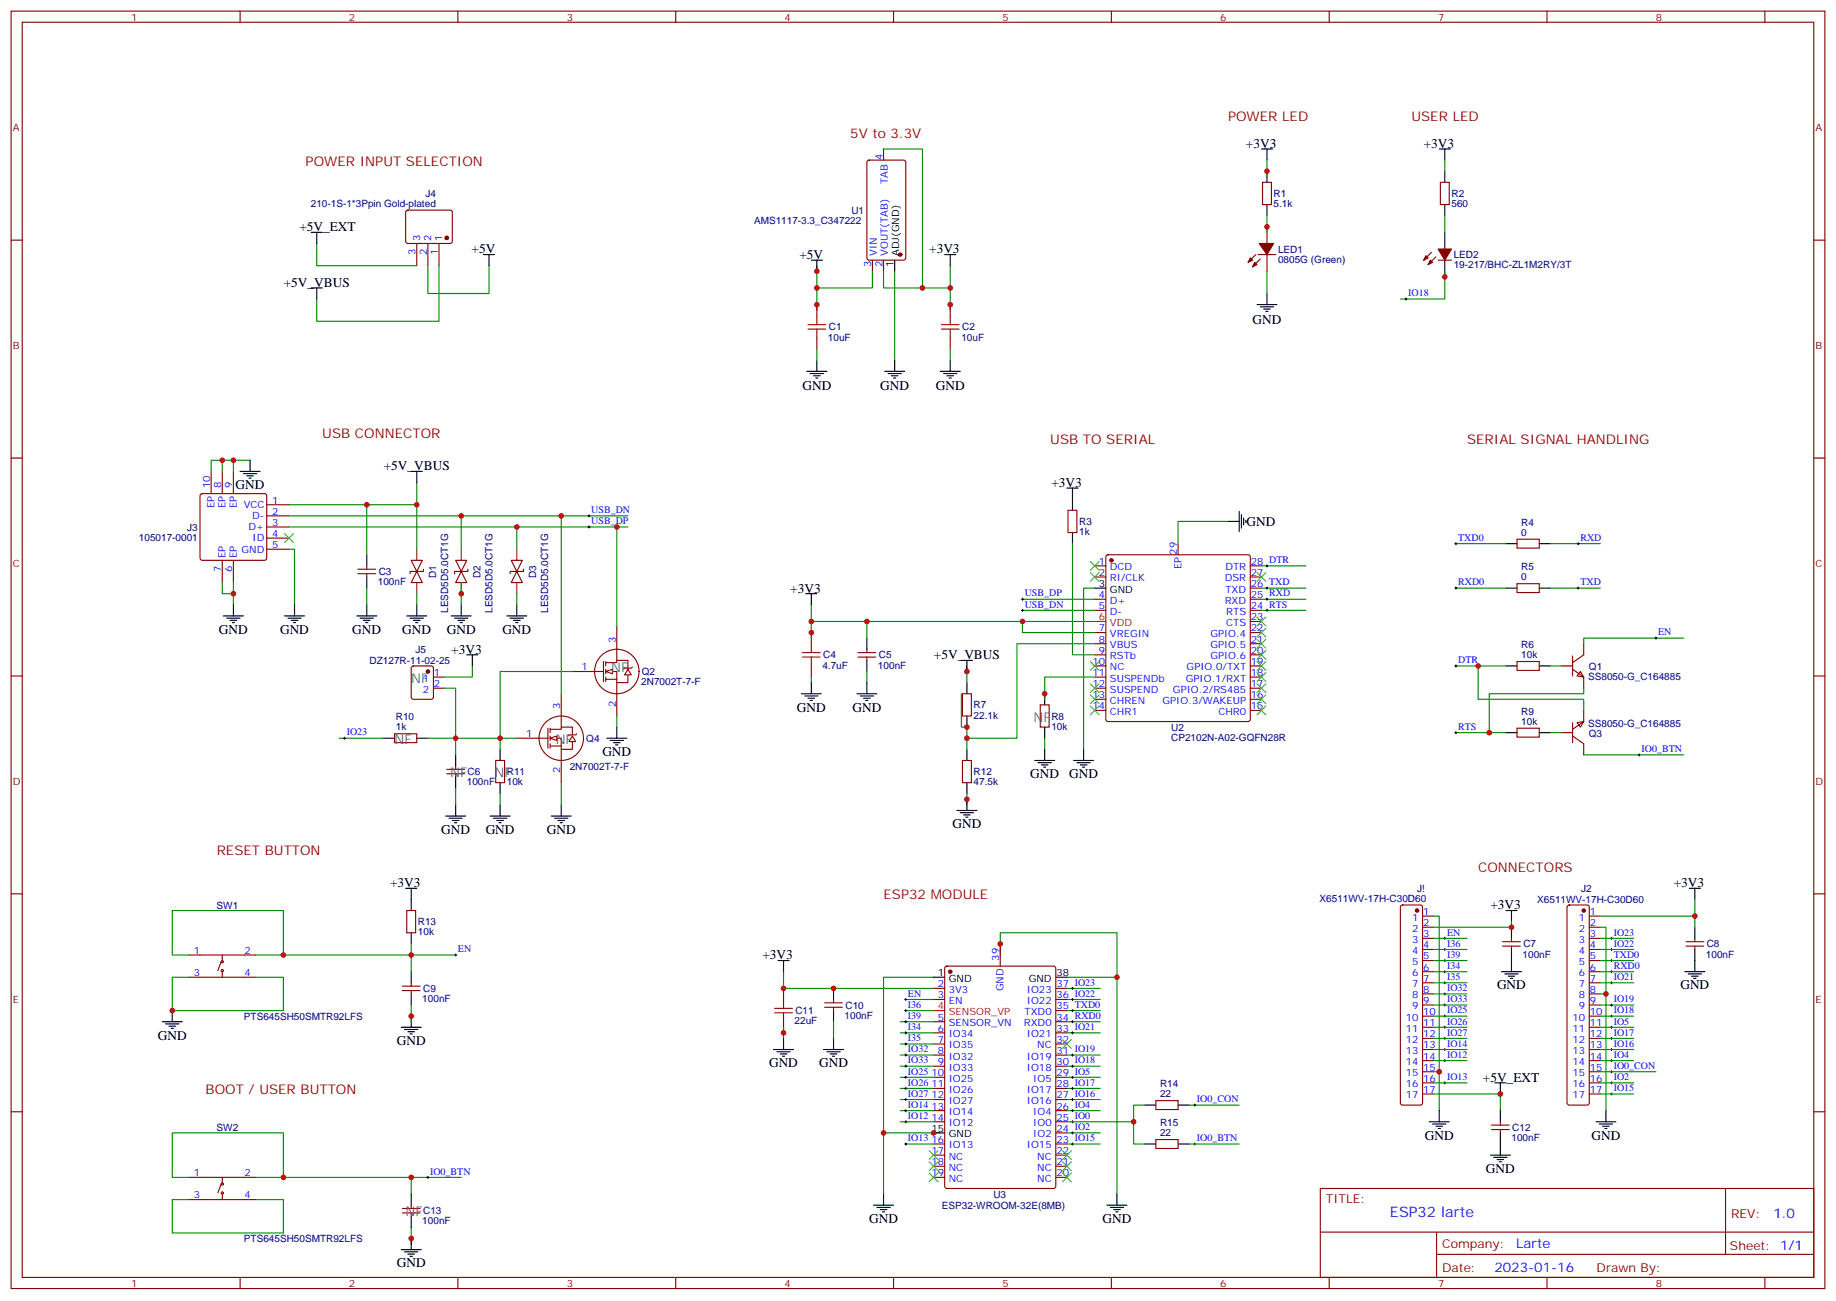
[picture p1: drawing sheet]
<svg xmlns="http://www.w3.org/2000/svg" width="583mm" height="413mm" viewBox="0 0 583 413" stroke-linecap="round" stroke-linejoin="round" font-family="sans-serif">
<g fill="none" stroke="#870000" stroke-width=".35">
<path d="M3.5 3.5h575.8v405.4h-575.8zM7.1 7.1h568.6v398.2h-568.6zM76.2 3.5v3.6M145.3 3.5v3.6M214.5 3.5v3.6M283.6 3.5v3.6M352.8 3.5v3.6M421.9 3.5v3.6M491.1 3.5v3.6M560.2 3.5v3.6M275.4 51l.5-.2h10.9l.7 .4v30.6l-.4 .7h-11.2l-.7-.4v-30.6zM280.5 47.3v3.5"/>
<path d="M400.8 57.9h2.8v7h-2.8zM457.2 57.9h2.8v7h-2.8zM3.5 76.2h3.6M129 66.9l.5-.2h13.4l.5 .2 .2 .5-.1 9.4-.6 .5-13.7-.1-.4-.6v-9.2zM132.3 77.3v7M135.8 77.3v7M139.3 77.3v7M402.2 72v5.3M575.7 76.2h3.6M259.3 96.7v3.5M276.9 82.5v3.6M280.5 82.5v3.6"/>
<path d="M301.6 96.7v3.5M398.6 80.8l-2.4 2.5M399.3 80.8h5.7M400 82.2l-2.4 2.5M402.2 80.8v5.3M454.4 80.1l-2.5 2.4M455.8 81.5l-2.5 2.5M456.5 82.5h4.2M259.3 107.2v3.6M301.6 107.2v3.6M3.5 145.3h3.6M63.7 156.8l.5-.2h19.8l.5 .2 .2 .5v19.8l-.3 .5-.4 .2h-19.8l-.5-.2-.2-.5v-19.8z"/>
<path d="M67 149.6v7M70.6 149.6v7M74.1 149.6v7M575.7 145.3h3.6M70.6 177.8v7.1M74.1 177.8v7.1M84.7 160.2h7M84.7 163.7h7M84.7 167.2h7M84.7 170.7h7M84.7 174.3h7M116.4 179.6v1"/>
<path d="M130.5 177.8h3.6l-1.8 3.5zM144.6 177.8h3.6l-1.8 3.5zM162.3 177.8h3.5l-1.8 3.5zM339 161.9h2.8v7.1h-2.8zM347.5 179.6h3.5M351.2 176.2l.5-.2h44.5l.5 .2 .2 .5v51.5l-.3 .5-.4 .3h-44.5l-.5-.3-.2-.5v-51.5zM373.9 172.5v3.5M396.9 179.6h3.5M481.5 171.1h7.1v2.8h-7.1zM113.6 182h5.6M113.6 180.6h5.6M116.4 182v1.1"/>
<path d="M132.3 181.3l1.8 3.6h-3.6zM134.4 180.6v.7h-4.2v.7M146.4 181.3l1.8 3.6h-3.6zM148.5 180.6v.7h-4.2v.7M164 181.3l1.8 3.6h-3.5zM166.2 180.6v.7h-4.3v.7M195.8 199v10.5M347.5 183.1h3.5M347.5 190.1h3.5M347.5 193.7h3.5M396.9 183.1h3.5M396.9 190.1h3.5"/>
<path d="M396.9 193.7h3.5M396.9 197.2h3.5M396.9 186.6h3.5M481.5 185.2h7.1v2.8h-7.1zM3.5 214.5h3.6M181.7 213.1h9.9M191.6 209.9v6.4M192.3 210.3h3.5v-.8h3.5v2.5M192.3 213.1h3.5v3.5h3.5v-2.5M192.3 215.5h3.5M192.3 209.9v1.4M192.3 212.4v1.4"/>
<path d="M192.3 214.8v1.5M195.8 216.6v10.6M257.5 200.7v3.6M257.5 211.3v3.5M272.3 208.5h5.7M272.3 207.1h5.7M275.2 206v1.1M275.2 208.5v1M347.5 200.7h3.5M347.5 204.3h3.5M347.5 207.8h3.5M347.5 211.3h3.5"/>
<path d="M347.5 214.8h3.5M347.5 218.4h3.5M396.9 200.7h3.5M396.9 204.3h3.5M396.9 207.8h3.5M396.9 211.3h3.5M396.9 214.8h3.5M396.9 218.4h3.5M481.5 209.9h7.1v2.8h-7.1zM495.7 211.3h3.5M499.2 212.4l3.5 2.4v3.6M499.2 208.1v6.4"/>
<path d="M501.6 213.1l1.1 1.7-2.1-.3zM502.7 204.3v3.5l-3.5 2.5M575.7 214.5h3.6M305.5 220.1h2.8v7.1h-2.8zM330.2 223.7h2.8v7h-2.8zM347.5 221.9h3.5M347.5 225.4h3.5M396.9 221.9h3.5M396.9 225.4h3.5M481.5 231.1h7.1v2.8h-7.1zM495.7 232.5h3.5M499.2 233.5l3.5 2.5v3.5"/>
<path d="M499.2 229.3v6.4M500.6 229.3l2.1-.3-1.1 1.7zM502.7 225.4v3.6l-3.5 2.4M305.5 241.3h2.8v7.1h-2.8zM3.5 283.6h3.6M129.1 288.9h2.8v7.1h-2.8zM317.5 299.5v7.1M444.7 287.4l.5-.2h5.6l.5 .2 .3 .5v62.1l-.3 .5-.5 .2h-5.6l-.5-.3-.2-.4v-62.1zM451.6 290.7h3.5M451.6 294.2h3.5M451.6 297.7h3.5M477 298.8h5.6"/>
<path d="M479.8 297.7v1.1M497.7 287.4l.4-.2h5.7l.5 .2 .2 .5v62.1l-.3 .5-.4 .2h-5.7l-.5-.3-.2-.4v-62.1zM504.5 290.7h3.5M504.5 294.2h3.5M504.5 297.7h3.5M535.2 298.8h5.6M538 297.7v1.1M575.7 283.6h3.6M60 310.1h21.1M60 303h21.1M70.2 305.2l-1.1 2.8M70.6 303v1.8"/>
<path d="M70.6 308.3v1.8M127.7 314.3h5.6M127.7 312.9h5.6M130.5 311.9v1M130.5 314.3v1.1M248.7 313.6v3.5M261.8 319.6h5.6M261.8 318.2h5.6M264.6 317.1v1.1M264.6 319.6v1.1M296.3 313.6h3.6M296.3 317.1h3.6"/>
<path d="M300.1 306.8l.5-.2h33.8l.7 .4v69.4l-.4 .7h-34.1l-.7-.4v-69.4zM335.1 313.6h3.6M335.1 317.1h3.6M451.6 301.3h3.5M451.6 304.8h3.5M451.6 308.3h3.5M451.6 311.9h3.5M451.6 315.4h3.5M451.6 318.9h3.5M477 300.2h5.6M479.8 300.2v1.1M504.5 301.3h3.5"/>
<path d="M504.5 304.8h3.5M504.5 308.3h3.5M504.5 311.9h3.5M504.5 315.4h3.5M504.5 318.9h3.5M535.2 300.2h5.6M538 300.2v1.1M248.7 324.2v3.5M296.3 324.2h3.6M296.3 327.7h3.6M296.3 331.3h3.6M296.3 334.8h3.6"/>
<path d="M296.3 338.3h3.6M335.1 320.7h3.6M335.1 324.2h3.6M335.1 327.7h3.6M335.1 331.3h3.6M335.1 334.8h3.6M335.1 338.3h3.6M451.6 322.4h3.5M451.6 326h3.5M451.6 329.5h3.5M451.6 333h3.5M451.6 336.5h3.5"/>
<path d="M504.5 322.4h3.5M504.5 326h3.5M504.5 329.5h3.5M504.5 333h3.5M504.5 336.5h3.5M3.5 352.8h3.6M296.3 341.8h3.6M296.3 345.4h3.6M296.3 348.9h3.6M296.3 352.4h3.6M296.3 356h3.6M335.1 341.8h3.6"/>
<path d="M335.1 345.4h3.6M335.1 348.9h3.6M335.1 352.4h3.6M335.1 356h3.6M335.1 359.5h3.6M366.9 349.2h7v2.9h-7zM451.6 340.1h3.5M451.6 343.6h3.5M451.6 347.1h3.5M473.4 358.4h5.7M473.4 357h5.7M476.2 356v1"/>
<path d="M476.2 358.4v1.1M504.5 340.1h3.5M504.5 343.6h3.5M504.5 347.1h3.5M575.7 352.8h3.6M60 373.6h21.1M70.2 375.7l-1.1 2.8M70.6 373.6v1.8M70.6 378.9v1.7M296.3 373.6h3.6M296.3 363h3.6M296.3 366.5h3.6"/>
<path d="M296.3 370.1h3.6M335.1 373.6h3.6M335.1 363h3.6M335.1 366.5h3.6M335.1 370.1h3.6M366.9 361.6h7v2.8h-7zM419.1 377.1h156.6v28.2h-156.6zM547.7 377.1v20.9M60 380.6h21.1M127.7 384.9h5.6M127.7 383.5h5.6M130.5 382.4v1.1"/>
<path d="M130.5 384.9v1M419.1 391h156.5M456 398h119.6M456 391v14.1M76.2 405.3v3.6M145.3 405.3v3.6M214.5 405.3v3.6M283.6 405.3v3.6M352.8 405.3v3.6M421.9 405.3v3.6M491.1 405.3v3.6M560.2 405.3v3.6"/>
<circle cx="195.8" cy="213.1" r="7.1"/>
<circle cx="70.6" cy="308" r=".35"/>
<circle cx="70.6" cy="305.2" r=".35"/>
<circle cx="70.6" cy="375.7" r=".35"/>
<circle cx="70.6" cy="378.5" r=".35"/>
</g>
<g fill="#870000" stroke="#870000" stroke-width=".35">
<path d="M398.3 83.3l.7 .7-1.4 .7z"/>
<path d="M396.9 81.8l.7 .7-1.4 .8z"/>
<path d="M399.7 77.3h4.6l-2.1 3.5z"/>
<path d="M456.5 79h4.2l-2.1 3.5z"/>
<path d="M454 82.5l.7 .8-1.4 .7z"/>
<path d="M452.6 81.1l.7 .7-1.4 .7z"/>
<circle cx="352.8" cy="177.8" r=".53"/>
<circle cx="285.7" cy="80.8" r=".53"/>
<circle cx="301.6" cy="308.3" r=".53"/>
<circle cx="141.8" cy="75.5" r=".53"/>
<circle cx="502.7" cy="288.9" r=".53"/>
<circle cx="449.8" cy="288.9" r=".53"/>
</g>
<g fill="none" stroke="#000" stroke-width=".35">
<path d="M400.4 47.3h3.5M402.2 47.3v3.5M402.2 54.3v3.6M456.8 47.3h3.6M458.6 47.3v3.5M458.6 54.3v3.6M98.8 73.7h3.5M100.5 73.7v3.6M402.2 64.9v3.5M458.6 64.9v3.5M458.6 73.7v5.3M98.8 91.4h3.5"/>
<path d="M100.5 91.4v3.5M153.5 80.8h3.5M155.2 80.8v3.5M257.5 82.5h3.6M259.3 82.5v3.6M284 82.5v3.6M299.9 80.8h3.5M301.6 80.8v3.5M399 96.7h6.3M400 97.4h4.3M401.1 98.1h2.1M401.8 98.8h.7"/>
<path d="M402.2 93.1v3.6M458.6 82.5v5.3M256.1 117.8h6.4M257.2 118.5h4.2M258.2 119.2h2.1M258.9 119.9h.7M259.3 114.3v3.5M280.8 117.8h6.4M281.9 118.5h4.2M282.9 119.2h2.1M283.6 119.9h.7M284 114.3v3.5"/>
<path d="M298.4 117.8h6.4M299.5 118.5h4.2M300.6 119.2h2.1M301.3 119.9h.7M301.6 114.3v3.5M76.2 149.6h6.3M77.3 150.3h4.2M78.3 151h2.1M79 151.7h.7M79.4 146v3.6M130.5 149.6h3.6M132.3 149.6v3.5"/>
<path d="M338.7 154.9h3.5M340.4 154.9v7M116.4 176v3.6M340.4 169v3.5M389.8 165.5h3.5M393.3 162.3v6.3M394.1 163.3v4.3M394.8 164.4v2.1M395.5 165.1v.7M478 172.5h3.5M488.6 172.5h3.5M70.9 195.4h6.4"/>
<path d="M72 196.1h4.2M73 196.8h2.1M73.7 197.6h.7M74.1 191.9v3.5M90.3 195.4h6.4M91.4 196.1h4.2M92.4 196.8h2.1M93.1 197.6h.7M93.5 191.9v3.5M113.2 195.4h6.4M114.3 196.1h4.2M115.4 196.8h2.1"/>
<path d="M116.1 197.6h.7M116.4 183.1v3.5M116.4 191.9v3.5M129.1 195.4h6.4M130.2 196.1h4.2M131.2 196.8h2.1M131.9 197.6h.7M132.3 191.9v3.5M143.2 195.4h6.4M144.3 196.1h4.2M145.3 196.8h2.2M146 197.6h.8"/>
<path d="M146.4 191.9v3.5M160.9 195.4h6.3M161.9 196.1h4.3M163 196.8h2.1M163.7 197.6h.7M164 191.9v3.5M255.8 188.4h3.5M257.5 188.4v3.5M347.5 186.6h3.5M478 186.6h3.5M488.6 186.6h3.5M257.5 216.6v3.5"/>
<path d="M275.2 202.5v3.5M275.2 209.5v3.6M275.2 216.6v3.5M305.2 209.5h3.5M306.9 209.5v3.6M306.9 216.6v3.5M478 211.3h3.5M488.6 211.3h3.5M254.4 220.1h6.3M255.4 220.8h4.2M256.5 221.5h2.1M257.2 222.2h.7"/>
<path d="M272 220.1h6.3M273 220.8h4.3M274.1 221.5h2.1M274.8 222.2h.7M306.9 227.2v3.5M306.9 237.8v3.5M331.6 220.1v3.6M331.6 230.7v3.5M331.6 237.8v3.5M344 237.8v3.5M478 232.5h3.5M488.6 232.5h3.5"/>
<path d="M303.7 257.2h6.4M304.8 257.9h4.2M305.9 258.6h2.1M306.6 259.3h.7M306.9 248.4v3.5M306.9 253.6v3.6M328.4 241.3h6.4M329.5 242h4.2M330.6 242.7h2.1M331.3 243.4h.7M340.8 241.3h6.3M341.8 242h4.3"/>
<path d="M342.9 242.7h2.1M343.6 243.4h.7M128.8 281.9h3.5M130.5 281.9v7M130.5 296v3.5M478 288.9h3.5M479.8 288.9v3.6M479.8 294.2v3.5M536.2 281.9h3.6M538 281.9v3.5M538 294.2v3.5M130.5 308.3v3.6"/>
<path d="M130.5 315.4v3.5M246.9 304.8h3.6M248.7 304.8v3.5M264.6 313.6v3.5M296.3 310.1h3.6M335.1 310.1h3.6M476.6 308.3h6.4M477.7 309h4.2M478.7 309.7h2.1M479.4 310.4h.7M479.8 301.3v7M534.8 308.3h6.4"/>
<path d="M535.9 309h4.2M536.9 309.7h2.1M537.6 310.4h.7M538 301.3v7M51.5 324.2h6.4M52.6 324.9h4.2M53.6 325.6h2.1M54.3 326.3h.7M54.7 320.7v3.5M127.4 326h6.3M128.4 326.7h4.2M129.5 327.4h2.1"/>
<path d="M130.2 328.1h.7M130.5 322.4v3.6M245.5 333h6.4M246.6 333.7h4.2M247.6 334.4h2.2M248.4 335.1h.7M248.7 329.5v3.5M261.4 333h6.4M262.5 333.7h4.2M263.5 334.4h2.1M264.2 335.1h.7M264.6 320.7v3.5"/>
<path d="M264.6 329.5v3.5M296.3 359.5h3.6M363.4 350.7h3.5M373.9 350.7h3.6M453.7 356h6.3M454.7 356.7h4.3M455.8 357.4h2.1M456.5 358.1h.7M456.8 352.4v3.6M474.5 343.6h3.5M476.2 343.6v3.5M476.2 352.4v3.6"/>
<path d="M476.2 359.5v7M506.6 356h6.3M507.6 356.7h4.3M508.7 357.4h2.1M509.4 358.1h.7M509.8 352.4v3.6M130.5 378.9v3.5M280.5 378.9v3.5M354.5 378.9v3.5M363.4 363h3.5M373.9 363h3.6M473.1 366.5h6.3"/>
<path d="M474.1 367.2h4.3M475.2 367.9h2.1M475.9 368.7h.7M127.4 396.5h6.3M128.4 397.2h4.2M129.5 397.9h2.1M130.2 398.6h.7M130.5 385.9v3.6M130.5 393v3.5M277.3 382.4h6.3M278.3 383.1h4.3M279.4 383.8h2.1"/>
<path d="M280.1 384.5h.7M351.4 382.4h6.3M352.4 383.1h4.3M353.5 383.8h2.1M354.2 384.5h.7"/>
</g>
<path d="M347.5 197.2h3.5M296.3 320.7h3.6" fill="none" stroke="#f00" stroke-width=".35"/>
<path d="M132.3 174.3v3.5M146.4 174.3v3.5M164 174.3v3.5M132.3 184.9v3.5M146.4 184.9v3.5M164 184.9v3.5" fill="none" stroke="#8c2424" stroke-width=".35"/>
<g fill="none" stroke="#a10000" stroke-width=".35">
<path d="M256.5 104.4h5.6M256.5 103h5.6M259.3 100.2v2.8M259.3 104.4v2.8M298.8 104.4h5.6M298.8 103h5.6M301.6 100.2v2.8M301.6 104.4v2.8M254.7 208.5h5.6M254.7 207.1h5.6M257.5 204.3v2.8M257.5 208.5v2.8"/>
<path d="M245.9 320h5.6M248.7 317.1v2.9M245.9 321.4h5.6M248.7 321.4v2.8"/>
</g>
<g fill="none" stroke="#008700" stroke-width=".35">
<path d="M280.5 47.3h12.3v44.1M402.2 50.8v5.3M458.6 50.8v3.5M100.5 77.3v7h31.8M402.2 68.4v5.3M458.6 68.4v5.3M135.8 84.3v8.8h19.4v-8.8M139.3 84.3v17.7h-38.8v-7.1M259.3 84.3v7.1h17.6v-5.3M259.3 91.4v7M284 86.1v28.2M301.6 84.3v7.1h-21.1v-5.3"/>
<path d="M301.6 91.4v7M402.2 86.1v7M458.6 86.1v8.8h-14.1M259.3 110.8v3.5M301.6 110.8v3.5M70.6 146v3.6M74.1 146v3.6M79.4 146h-12.4v3.6M132.3 153.1v7.1M91.7 160.2h40.6v14.1M91.7 163.7h107.6M91.7 167.2h107.6"/>
<path d="M91.7 174.3h1.8v17.6M116.4 160.2v15.8M146.4 163.7v10.6M164 167.2v7.1M340.4 172.5v35.3h7.1M389.8 165.5h-15.9v7M400.4 179.6h14.1M462.1 172.5h15.9M492.1 172.5h15.9M70.6 184.9v3.5h3.5v-3.5M74.1 188.4v3.5M116.4 186.6v5.3"/>
<path d="M132.3 188.4v3.5M146.4 184.9v7M164 188.4v3.5M257.5 191.9v5.3M275.2 197.2v5.3M324.6 197.2v3.5h22.9M324.6 190.1h22.9M324.6 193.7h22.9M347.5 186.6h-3.5v51.2M347.5 197.2h-90v5.3M400.4 190.1h14.1M400.4 193.7h14.1"/>
<path d="M400.4 186.6h14.1M462.1 186.6h15.9M492.1 186.6h15.9M257.5 214.8v1.8M275.2 213.1v3.5M306.9 211.3v5.3M347.5 214.8h-15.9v7.1M347.5 204.3h-24.7v29.9h-15.9v-3.5h-1.7v-10.6M462.1 211.3h7.1M478 211.3h-8.8v10.6h33.5v3.5M492.1 211.3h3.6M502.7 218.4v1.7h-30v12.4h5.3"/>
<path d="M534.5 202.5h-31.8v1.8M306.9 234.2v3.6M331.6 234.2v3.6M462.1 232.5h10.6M492.1 232.5h3.6M502.7 239.5h31.8M306.9 251.9v3.5M130.5 299.5v3.5h14.1M455.1 297.7h10.6M455.1 290.7h1.7v61.7M479.8 292.5v1.7h-24.7M508 294.2h1.8v58.2"/>
<path d="M508 297.7h10.6M60 303h-5.3v-14.1h35.3v14.1h-8.9M60 310.1h-5.3v10.6h35.3v-10.6h-8.9M90 303h40.5v5.3M130.5 318.9v5.3M248.7 308.3v5.3h47.6M287.5 317.1h8.8M296.3 310.1h-15.8v49.4h17.6M317.5 303v-7h37v82.9M338.7 317.1h10.5M338.7 310.1h15.8M338.7 313.6h10.5"/>
<path d="M455.1 311.9h10.6M455.1 315.4h10.6M455.1 318.9h10.6M455.1 308.3h10.6M455.1 304.8h10.6M455.1 301.3h10.6M508 311.9h10.6M508 315.4h1.8M508 318.9h10.6M508 308.3h10.6M508 304.8h10.6M508 301.3h10.6"/>
<path d="M248.7 326v3.5M264.6 324.2v5.3M285.8 324.2h10.5M285.8 327.7h10.5M285.8 338.3h10.5M285.8 334.8h10.5M285.8 331.3h10.5M287.5 320.7h8.8M338.7 320.7h10.5M338.7 324.2h10.5M338.7 327.7h10.5M338.7 338.3h10.5"/>
<path d="M338.7 334.8h10.5M455.1 326h10.6M455.1 329.5h10.6M455.1 333h10.6M455.1 336.5h10.6M455.1 322.4h10.6M508 326h10.6M508 329.5h10.6M508 333h10.6M508 336.5h10.6M508 322.4h10.6M280.5 359.5v19.4"/>
<path d="M285.8 341.8h10.5M285.8 356h10.5M285.8 352.4h10.5M285.8 348.9h10.5M285.8 345.4h10.5M338.7 341.8h10.5M338.7 352.4h10.5M338.7 348.9h10.5M338.7 345.4h10.5M338.7 359.5h10.5M359.8 356v7h3.6M363.4 350.7h-3.6v5.3h-21.1"/>
<path d="M377.5 350.7h15.8M455.1 343.6h10.6M455.1 347.1h21.1v5.3M455.1 340.1h1.7M508 343.6h10.6M508 347.1h10.6M508 340.1h17.6M60 373.6h-5.3v-14.1h35.3v14.1h-8.9M90 373.6h40.5v5.3M130.5 373.6h15.9M287.5 363h8.8M338.7 363h10.5"/>
<path d="M377.5 363h15.8M60 380.6h-5.3v10.6h35.3v-10.6h-8.9M130.5 389.5v5.3"/>
</g>
<g fill="none" stroke="#000" stroke-width=".32">
<path d="M445.9 94.9h.7M446.3 94.5v.7M186.6 167.2h.7M186.6 163.7h.7M187 163.3v.7M187 166.9v.7M401.8 179.6h.7M402.2 179.2v.7M461.8 172.5h.7M462.1 172.2v.7M500.6 172.5h.7M500.9 172.2v.7"/>
<path d="M324.2 190.1h.7M324.2 193.7h.7M324.6 189.8v.7M324.6 193.3v.7M401.8 190.1h.7M401.8 193.7h.7M401.8 186.6h.7M402.2 186.3v.7M402.2 189.8v.7M402.2 193.3v.7M461.8 186.6h.7M462.1 186.3v.7"/>
<path d="M500.6 186.6h.7M500.9 186.3v.7M461.8 211.3h.7M462.1 211v.7M525.3 202.5h.7M525.6 202.1v.7M461.8 232.5h.7M462.1 232.1v.7M520 239.5h.7M520.3 239.2v.7M458.3 297.7h.7M458.6 297.4v.7"/>
<path d="M511.2 297.7h.7M511.5 297.4v.7M144.3 303h.7M144.6 302.7v.7M287.2 317.1h.7M287.5 316.8v.7M340.1 317.1h.7M340.1 313.6h.7M340.4 313.3v.7M340.4 316.8v.7M458.3 304.8h.7M458.3 301.3h.7"/>
<path d="M458.3 311.9h.7M458.3 308.3h.7M458.3 318.9h.7M458.3 315.4h.7M458.6 300.9v.7M458.6 304.4v.8M458.6 308v.7M458.6 311.5v.7M458.6 315v.7M458.6 318.6v.7M511.2 304.8h.7M511.2 301.3h.7"/>
<path d="M511.2 311.9h.7M511.2 308.3h.7M511.2 318.9h.7M511.5 300.9v.7M511.5 304.4v.8M511.5 308v.7M511.5 311.5v.7M511.5 318.6v.7M287.2 338.3h.7M287.2 327.7h.7M287.2 334.8h.7M287.2 331.3h.7"/>
<path d="M287.2 320.7h.7M287.2 324.2h.7M287.5 320.3v.7M287.5 323.8v.8M287.5 327.4v.7M287.5 330.9v.7M287.5 334.4v.7M287.5 338v.7M340.1 338.3h.7M340.1 327.7h.7M340.1 334.8h.7M340.1 320.7h.7"/>
<path d="M340.1 324.2h.7M340.4 320.3v.7M340.4 323.8v.8M340.4 327.4v.7M340.4 334.4v.7M340.4 338v.7M458.3 336.5h.7M458.3 329.5h.7M458.3 326h.7M458.3 322.4h.7M458.3 333h.7M458.6 322.1v.7"/>
<path d="M458.6 325.6v.7M458.6 329.1v.7M458.6 332.7v.7M458.6 336.2v.7M511.2 336.5h.7M511.2 329.5h.7M511.2 326h.7M511.2 322.4h.7M511.2 333h.7M511.5 322.1v.7M511.5 325.6v.7M511.5 329.1v.7"/>
<path d="M511.5 332.7v.7M511.5 336.2v.7M511.5 339.7v.7M287.2 352.4h.7M287.2 348.9h.7M287.2 345.4h.7M287.2 341.8h.7M287.2 356h.7M287.5 341.5v.7M287.5 345v.7M287.5 348.5v.7M287.5 352.1v.7"/>
<path d="M287.5 355.6v.7M340.1 352.4h.7M340.1 348.9h.7M340.1 345.4h.7M340.1 341.8h.7M340.1 356h.7M340.1 359.5h.7M340.4 341.5v.7M340.4 345v.7M340.4 348.5v.7M340.4 352.1v.7M340.4 355.6v.7"/>
<path d="M340.4 359.1v.7M378.9 350.7h.7M379.2 350.3v.7M458.3 343.6h.7M458.6 343.3v.7M511.2 343.6h.7M511.2 347.1h.7M511.2 340.1h.7M511.5 343.3v.7M511.5 346.8v.7M135.5 373.6h.7M135.8 373.2v.7"/>
<path d="M287.2 363h.7M287.5 362.7v.7M340.1 363h.7M340.4 362.7v.7M378.9 363h.7M379.2 362.7v.7"/>
</g>
<g fill="#fff" stroke="#870000" stroke-width=".35">
<path d="M192.3 213.1l2.1-.7v1.4z"/>
<path d="M199.3 212.4l1.1 1.7h-2.1z"/>
</g>
<g fill="none" stroke="#870000" stroke-width=".35">
<path d="M200.7 211.7l-.3 .3h-2.1l-.4 .4M164 234.2h9.9M173.9 231.1v6.3M174.6 231.4h3.6v-.7h3.5v2.5M174.6 234.2h3.6v3.6h3.5v-2.5M174.6 236.7h3.6M174.6 231.1v1.4M174.6 233.5v1.4M174.6 236v1.4M178.2 220.1v10.6M178.2 237.8v10.6"/>
<circle cx="178.2" cy="234.2" r="7.1"/>
</g>
<g fill="#fff" stroke="#870000" stroke-width=".35">
<path d="M174.6 234.2l2.1-.7v1.4z"/>
<path d="M181.7 233.5l1 1.8h-2.1z"/>
</g>
<path d="M130.8 211.5l.4-.2h5.7l.6 .4 .1 9.5-.5 .6-5.9 .1-.6-.5-.1-9.4zM137.6 214.8h3.5M137.6 218.4h3.5M125.2 232.8h7.1v2.9h-7.1zM183.1 232.8l-.4 .4h-2.1l-.3 .3M141.8 245.5h5.7M141.8 244.1h5.7M144.6 243.1v1M144.6 245.5v1.1M157.3 241.3h2.9v7.1h-2.9z" fill="none" stroke="#870000" stroke-width=".35"/>
<g fill="none" stroke="#008700" stroke-width=".35">
<path d="M178.2 163.7v56.4M195.8 167.2v31.8M141.1 218.4h3.5v15.8h-8.8M149.9 211.3v3.5h-8.8M181.7 213.1h-23v21.1h5.3M107.6 234.2h14.1M158.7 237.8v-3.6h-14.1v5.3M195.8 227.2v3.5M144.6 250.1v5.3M158.7 251.9v3.5M178.2 248.4v7M508 290.7h30"/>
<path d="M538 285.4v8.8"/>
</g>
<g fill="none" stroke="#000" stroke-width=".35">
<path d="M148.2 207.8h3.5M149.9 207.8v3.5M121.7 234.2h3.5M132.3 234.2h3.5M144.6 239.5v3.6M158.7 237.8v3.5M192.6 234.2h6.4M193.7 234.9h4.2M194.7 235.7h2.1M195.4 236.4h.7M195.8 230.7v3.5M141.5 258.9h6.3"/>
<path d="M142.5 259.6h4.3M144.6 246.6v3.5M144.6 255.4v3.5M155.6 258.9h6.3M156.6 259.6h4.3M158.7 248.4v3.5M158.7 255.4v3.5M175 258.9h6.3M176 259.6h4.3M178.2 255.4v3.5M143.6 260.3h2.1M144.3 261.1h.7"/>
<path d="M157.7 260.3h2.1M158.4 261.1h.7M177.1 260.3h2.1M177.8 261.1h.7"/>
</g>
<path d="M109 234.2h.7M109.4 233.9v.7" fill="none" stroke="#000" stroke-width=".32"/>
<circle cx="135.8" cy="213.1" r=".53" fill="#870000" stroke="#870000" stroke-width=".35"/>
<g fill="none" stroke="#3c3" stroke-width=".35">
<path d="M90.3 169.3l2.8 2.9M93.1 169.3l-2.8 2.9M346.1 178.2l2.8 2.8M348.9 178.2l-2.8 2.8M346.1 181.7l2.8 2.8M348.9 181.7l-2.8 2.8M399 199.3l2.8 2.8M399 195.8l2.8 2.8M399 181.7l2.8 2.8M401.8 199.3l-2.8 2.8M401.8 195.8l-2.8 2.8M401.8 181.7l-2.8 2.8"/>
<path d="M346.1 209.9l2.8 2.8M346.1 217l2.8 2.8M348.9 209.9l-2.8 2.8M348.9 217l-2.8 2.8M399 217l2.8 2.8M399 213.4l2.8 2.9M399 209.9l2.8 2.8M399 206.4l2.8 2.8M399 202.8l2.8 2.9M401.8 217l-2.8 2.8M401.8 213.4l-2.8 2.9M401.8 209.9l-2.8 2.8"/>
<path d="M401.8 206.4l-2.8 2.8M401.8 202.8l-2.8 2.9M346.1 220.5l2.8 2.8M346.1 224l2.8 2.8M348.9 220.5l-2.8 2.8M348.9 224l-2.8 2.8M399 224l2.8 2.8M399 220.5l2.8 2.8M401.8 224l-2.8 2.8M401.8 220.5l-2.8 2.8M337.3 329.8l2.8 2.9M340.1 329.8l-2.8 2.9"/>
<path d="M294.9 365.1l2.8 2.8M294.9 368.7l2.8 2.8M294.9 372.2l2.8 2.8M297.7 365.1l-2.8 2.8M297.7 368.7l-2.8 2.8M297.7 372.2l-2.8 2.8M337.3 372.2l2.8 2.8M337.3 368.7l2.8 2.8M337.3 365.1l2.8 2.8M340.1 372.2l-2.8 2.8M340.1 368.7l-2.8 2.8M340.1 365.1l-2.8 2.8"/>
</g>
<g fill="#c00">
<circle cx="54.7" cy="320.7" r=".88"/>
<circle cx="90" cy="303" r=".88"/>
<circle cx="130.5" cy="322.4" r=".88"/>
<circle cx="130.5" cy="303" r=".88"/>
<circle cx="130.5" cy="373.6" r=".88"/>
<circle cx="130.5" cy="393" r=".88"/>
<circle cx="90" cy="373.6" r=".88"/>
<circle cx="248.7" cy="327.7" r=".88"/>
<circle cx="248.7" cy="313.6" r=".88"/>
<circle cx="331.6" cy="220.1" r=".88"/>
<circle cx="306.9" cy="234.2" r=".88"/>
<circle cx="306.9" cy="253.6" r=".88"/>
<circle cx="317.5" cy="299.5" r=".88"/>
<circle cx="306.9" cy="230.7" r=".88"/>
<circle cx="257.5" cy="200.7" r=".88"/>
<circle cx="275.2" cy="197.2" r=".88"/>
<circle cx="257.5" cy="197.2" r=".88"/>
<circle cx="324.6" cy="197.2" r=".88"/>
<circle cx="116.4" cy="160.2" r=".88"/>
<circle cx="132.3" cy="160.2" r=".88"/>
<circle cx="146.4" cy="188.4" r=".88"/>
<circle cx="146.4" cy="163.7" r=".88"/>
<circle cx="164" cy="167.2" r=".88"/>
<circle cx="306.9" cy="213.1" r=".88"/>
<circle cx="74.1" cy="188.4" r=".88"/>
<circle cx="70.6" cy="146" r=".88"/>
<circle cx="74.1" cy="146" r=".88"/>
<circle cx="469.2" cy="211.3" r=".88"/>
<circle cx="472.7" cy="232.5" r=".88"/>
<circle cx="402.2" cy="54.3" r=".88"/>
<circle cx="402.2" cy="72" r=".88"/>
<circle cx="259.3" cy="91.4" r=".88"/>
<circle cx="301.6" cy="91.4" r=".88"/>
<circle cx="301.6" cy="96.7" r=".88"/>
<circle cx="259.3" cy="96.7" r=".88"/>
<circle cx="292.8" cy="91.4" r=".88"/>
<circle cx="259.3" cy="86.1" r=".88"/>
<circle cx="359.8" cy="356" r=".88"/>
<circle cx="354.5" cy="310.1" r=".88"/>
<circle cx="296.3" cy="359.5" r=".88"/>
<circle cx="280.5" cy="359.5" r=".88"/>
<circle cx="456.8" cy="340.1" r=".88"/>
<circle cx="509.8" cy="315.4" r=".88"/>
<circle cx="476.3" cy="347.1" r=".88"/>
<circle cx="264.6" cy="313.6" r=".88"/>
<circle cx="479.8" cy="294.2" r=".88"/>
<circle cx="195.8" cy="167.2" r=".88"/>
<circle cx="178.2" cy="163.7" r=".88"/>
<circle cx="158.8" cy="234.2" r=".88"/>
<circle cx="144.6" cy="234.2" r=".88"/>
<circle cx="458.6" cy="87.8" r=".88"/>
<circle cx="538" cy="290.7" r=".88"/>
</g>
<text font-size="4.6" fill="#00f" x="441.2" y="386.1">ESP32 larte</text>
<g font-size="4.2" fill="#900">
<text x="389.8" y="38.5">POWER LED</text>
<text x="448" y="38.5">USER LED</text>
<text x="269.9" y="43.7">5V to 3.3V</text>
<text x="97" y="52.6">POWER INPUT SELECTION</text>
<text x="102.3" y="139">USB CONNECTOR</text>
<text x="333.4" y="140.8">USB TO SERIAL</text>
<text x="465.7" y="140.8">SERIAL SIGNAL HANDLING</text>
<text x="68.8" y="271.3">RESET BUTTON</text>
<text x="469.2" y="276.6">CONNECTORS</text>
<text x="280.5" y="285.4">ESP32 MODULE</text>
<text x="65.3" y="347.1">BOOT / USER BUTTON</text>
</g>
<g font-size="4.2">
<text x="395.5" y="46.9">+3V3</text>
<text x="451.9" y="46.9">+3V3</text>
<text x="95" y="73.3">+5V_EXT</text>
<text x="149.7" y="80.4">+5V</text>
<text x="253.8" y="82.2">+5V</text>
<text x="294.9" y="80.4">+3V3</text>
<text x="90.1" y="91">+5V_VBUS</text>
<text x="397.6" y="102.7">GND</text>
<text x="254.7" y="123.8">GND</text>
<text x="279.4" y="123.8">GND</text>
<text x="297.1" y="123.8">GND</text>
<text x="121.8" y="149.2">+5V_VBUS</text>
<text x="74.8" y="155.2">GND</text>
<text x="333.7" y="154.5">+3V3</text>
<text x="395.6" y="166.9">GND</text>
<text x="250.8" y="188">+3V3</text>
<text x="69.5" y="201.1">GND</text>
<text x="88.9" y="201.1">GND</text>
<text x="111.8" y="201.1">GND</text>
<text x="127.7" y="201.1">GND</text>
<text x="141.8" y="201.1">GND</text>
<text x="159.5" y="201.1">GND</text>
<text x="143.2" y="207.4">+3V3</text>
<text x="296.4" y="209.2">+5V_VBUS</text>
<text x="252.9" y="225.8">GND</text>
<text x="270.6" y="225.8">GND</text>
<text x="191.2" y="239.9">GND</text>
<text x="327" y="246.9">GND</text>
<text x="339.4" y="246.9">GND</text>
<text x="302.3" y="262.8">GND</text>
<text x="140.1" y="264.6">GND</text>
<text x="154.2" y="264.6">GND</text>
<text x="173.6" y="264.6">GND</text>
<text x="123.8" y="281.5">+3V3</text>
<text x="531.3" y="281.5">+3V3</text>
<text x="473.1" y="288.6">+3V3</text>
<text x="242" y="304.4">+3V3</text>
<text x="475.2" y="314">GND</text>
<text x="533.4" y="314">GND</text>
<text x="50.1" y="329.8">GND</text>
<text x="125.9" y="331.6">GND</text>
<text x="244.1" y="338.7">GND</text>
<text x="260" y="338.7">GND</text>
<text x="470.7" y="343.2">+5V_EXT</text>
<text x="452.3" y="361.6">GND</text>
<text x="505.2" y="361.6">GND</text>
<text x="471.7" y="372.2">GND</text>
<text x="275.9" y="388.1">GND</text>
<text x="350" y="388.1">GND</text>
<text x="125.9" y="402.2">GND</text>
</g>
<g font-size="4.2" fill="#666">
<text x="194" y="213.1">NF</text>
<text x="130.5" y="216.6">NF</text>
<text x="328.1" y="229">NF</text>
<text x="125.2" y="236">NF</text>
<text x="176.4" y="236">NF</text>
<text x="142.9" y="246.6">NF</text>
<text x="157" y="246.6">NF</text>
<text x="128.8" y="385.9">NF</text>
</g>
<g font-size="4.2" fill="#00f">
<text x="562.9" y="386.4">1.0</text>
<text x="481.3" y="395.9">Larte</text>
<text x="474.4" y="403.7">2023-01-16</text>
</g>
<g font-size="3.9" fill="#800">
<text x="420.9" y="381.7">TITLE:</text>
<text x="549.5" y="386.4">REV:</text>
<text x="457.8" y="395.9">Company:</text>
<text x="549.1" y="396.5">Sheet: 1/1</text>
<text x="457.8" y="403.6">Date:</text>
<text x="506.8" y="403.7">Drawn By:</text>
</g>
<g font-size="3.2" fill="#800">
<text x="41.6" y="6.5">1</text>
<text x="110.8" y="6.5">2</text>
<text x="179.9" y="6.5">3</text>
<text x="249.1" y="6.5">4</text>
<text x="318.2" y="6.5">5</text>
<text x="387.3" y="6.5">6</text>
<text x="456.5" y="6.5">7</text>
<text x="525.6" y="6.5">8</text>
<text x="4.1" y="41.6">A</text>
<text x="576.3" y="41.6">A</text>
<text x="4.1" y="110.8">B</text>
<text x="576.3" y="110.8">B</text>
<text x="4.1" y="179.9">C</text>
<text x="576.3" y="179.9">C</text>
<text x="4.1" y="249.1">D</text>
<text x="576.3" y="249.1">D</text>
<text x="4.1" y="318.2">E</text>
<text x="576.3" y="318.2">E</text>
<text x="41.6" y="408.3">1</text>
<text x="110.8" y="408.3">2</text>
<text x="179.9" y="408.3">3</text>
<text x="249.1" y="408.3">4</text>
<text x="318.2" y="408.3">5</text>
<text x="387.3" y="408.3">6</text>
<text x="456.5" y="408.3">7</text>
<text x="525.6" y="408.3">8</text>
</g>
<g font-size="3.2" fill="#00f">
<text x="280.1" y="50.6" transform="rotate(-90 280.1 50.6)">4</text>
<text x="281.9" y="58.4" transform="rotate(-90 281.9 58.4)">TAB</text>
<text x="133.3" y="76.6" transform="rotate(-90 133.3 76.6)">3</text>
<text x="136.9" y="76.6" transform="rotate(-90 136.9 76.6)">2</text>
<text x="140.4" y="76.6" transform="rotate(-90 140.4 76.6)">1</text>
<text x="131.9" y="81" transform="rotate(-90 131.9 81)">3</text>
<text x="135.5" y="81" transform="rotate(-90 135.5 81)">2</text>
<text x="139" y="81" transform="rotate(-90 139 81)">1</text>
<text x="278.3" y="81.2" transform="rotate(-90 278.3 81.2)">VIN</text>
<text x="281.9" y="81.2" transform="rotate(-90 281.9 81.2)">VOUT(TAB)</text>
<text x="276.6" y="84.7" transform="rotate(-90 276.6 84.7)">3</text>
<text x="280.1" y="84.7" transform="rotate(-90 280.1 84.7)">2</text>
<text x="447" y="94">IO18</text>
<text x="66.7" y="154.9" transform="rotate(-90 66.7 154.9)">10</text>
<text x="70.2" y="154.9" transform="rotate(-90 70.2 154.9)">8</text>
<text x="73.7" y="154.9" transform="rotate(-90 73.7 154.9)">9</text>
<text x="68.1" y="161.3" transform="rotate(-90 68.1 161.3)">EP</text>
<text x="71.6" y="161.3" transform="rotate(-90 71.6 161.3)">EP</text>
<text x="75.1" y="161.3" transform="rotate(-90 75.1 161.3)">EP</text>
<text x="77.4" y="161.2">VCC</text>
<text x="86.4" y="159.8">1</text>
<text x="80.1" y="164.7">D-</text>
<text x="86.4" y="163.3">2</text>
<text x="86.4" y="166.9">3</text>
<text x="187.7" y="166.3">USB_DP</text>
<text x="187.7" y="162.8">USB_DN</text>
<text x="78.9" y="168.3">D+</text>
<text x="80.2" y="171.8">ID</text>
<text x="86.4" y="170.4">4</text>
<text x="86.4" y="173.9">5</text>
<text x="462.8" y="171.6">TXD0</text>
<text x="501.6" y="171.6">RXD</text>
<text x="71.6" y="177.1" transform="rotate(-90 71.6 177.1)">EP</text>
<text x="75.1" y="177.1" transform="rotate(-90 75.1 177.1)">EP</text>
<text x="76.7" y="175.3">GND</text>
<text x="348.8" y="179.2">1</text>
<text x="373.6" y="176" transform="rotate(-90 373.6 176)">29</text>
<text x="397.1" y="179.2">28 DTR</text>
<text x="70.2" y="181.6" transform="rotate(-90 70.2 181.6)">7</text>
<text x="73.7" y="181.6" transform="rotate(-90 73.7 181.6)">6</text>
<text x="348.8" y="182.7">2</text>
<text x="352.3" y="181">DCD</text>
<text x="352.3" y="184.5">RI/CLK</text>
<text x="375" y="180.7" transform="rotate(-90 375 180.7)">EP</text>
<text x="388.8" y="184.5">DSR</text>
<text x="389" y="181">DTR</text>
<text x="397.1" y="182.7">27</text>
<text x="462.8" y="185.7">RXD0</text>
<text x="501.6" y="185.7">TXD</text>
<text x="325.3" y="189.3">USB_DP</text>
<text x="348.8" y="189.8">4</text>
<text x="352.3" y="191.6">D+</text>
<text x="388.7" y="191.6">RXD</text>
<text x="389" y="188">TXD</text>
<text x="397.1" y="189.8">25 RXD</text>
<text x="397.1" y="186.3">26 TXD</text>
<text x="325.3" y="192.8">USB_DN</text>
<text x="348.8" y="193.3">5</text>
<text x="352.3" y="195.1">D-</text>
<text x="389.2" y="195.1">RTS</text>
<text x="397.1" y="196.8">23</text>
<text x="397.1" y="193.3">24 RTS</text>
<text x="195.4" y="203.9" transform="rotate(-90 195.4 203.9)">3</text>
<text x="348.8" y="200.4">7</text>
<text x="348.8" y="203.9">8</text>
<text x="352.3" y="202.1">VREGIN</text>
<text x="384.2" y="202.1">GPIO.4</text>
<text x="389.2" y="198.6">CTS</text>
<text x="397.1" y="203.9">21</text>
<text x="397.1" y="200.4">22</text>
<text x="526.3" y="201.6">EN</text>
<text x="348.8" y="207.4">9</text>
<text x="352.3" y="205.7">VBUS</text>
<text x="352.3" y="209.2">RSTb</text>
<text x="384.2" y="209.2">GPIO.6</text>
<text x="384.2" y="205.7">GPIO.5</text>
<text x="397.1" y="207.4">20</text>
<text x="137.8" y="214.5">1</text>
<text x="184.6" y="212.7">1</text>
<text x="346.8" y="211">10</text>
<text x="346.8" y="214.5">11</text>
<text x="352.3" y="212.7">NC</text>
<text x="376.7" y="212.7">GPIO.0/TXT</text>
<text x="397.1" y="214.5">18</text>
<text x="397.1" y="211">19</text>
<text x="462.8" y="210.4">DTR</text>
<text x="134.3" y="216.3">1</text>
<text x="134.3" y="219.8">2</text>
<text x="137.8" y="218">2</text>
<text x="346.8" y="218">12</text>
<text x="346.8" y="221.5">13</text>
<text x="352.3" y="216.3">SUSPENDb</text>
<text x="352.3" y="219.8">SUSPEND</text>
<text x="372.3" y="219.8">GPIO.2/RS485</text>
<text x="376.4" y="216.3">GPIO.1/RXT</text>
<text x="397.1" y="221.5">16</text>
<text x="397.1" y="218">17</text>
<text x="177.8" y="225.1" transform="rotate(-90 177.8 225.1)">3</text>
<text x="195.4" y="224.3" transform="rotate(-90 195.4 224.3)">2</text>
<text x="346.8" y="225.1">14</text>
<text x="352.3" y="223.3">CHREN</text>
<text x="352.3" y="226.8">CHR1</text>
<text x="369" y="223.3">GPIO.3/WAKEUP</text>
<text x="386.7" y="226.8">CHR0</text>
<text x="397.1" y="225.1">15</text>
<text x="110.1" y="233.4">IO23</text>
<text x="167" y="233.9">1</text>
<text x="462.8" y="231.6">RTS</text>
<text x="521.1" y="238.7">IO0_BTN</text>
<text x="177.8" y="245.4" transform="rotate(-90 177.8 245.4)">2</text>
<text x="448.2" y="292.1">1</text>
<text x="451.7" y="290.3">1</text>
<text x="451.7" y="293.9">2</text>
<text x="501.2" y="292.1">1</text>
<text x="504.6" y="290.3">1</text>
<text x="504.6" y="293.9">2</text>
<text x="448.2" y="295.6">2</text>
<text x="448.2" y="299.2">3</text>
<text x="451.7" y="297.4">3</text>
<text x="459.3" y="296.9">EN</text>
<text x="501.2" y="295.6">2</text>
<text x="501.2" y="299.2">3</text>
<text x="504.6" y="297.4">3</text>
<text x="512.2" y="296.9">IO23</text>
<text x="61.5" y="302.7">1</text>
<text x="77.6" y="302.7">2</text>
<text x="145.3" y="302.2">EN</text>
<text x="317.1" y="304.8" transform="rotate(-90 317.1 304.8)">39</text>
<text x="448.2" y="302.7">4</text>
<text x="451.7" y="300.9">4</text>
<text x="451.7" y="304.4">5</text>
<text x="459.3" y="303.9">I39</text>
<text x="459.3" y="300.4">I36</text>
<text x="501.2" y="302.7">4</text>
<text x="504.6" y="300.9">4</text>
<text x="504.6" y="304.4">5</text>
<text x="512.2" y="303.9">TXD0</text>
<text x="512.2" y="300.4">IO22</text>
<text x="61.5" y="309.7">3</text>
<text x="77.6" y="309.7">4</text>
<text x="448.2" y="306.2">5</text>
<text x="448.2" y="309.7">6</text>
<text x="451.7" y="308">6</text>
<text x="451.7" y="311.5">7</text>
<text x="459.3" y="311">I35</text>
<text x="459.3" y="307.4">I34</text>
<text x="501.2" y="306.2">5</text>
<text x="501.2" y="309.7">6</text>
<text x="504.6" y="308">6</text>
<text x="504.6" y="311.5">7</text>
<text x="512.2" y="307.4">RXD0</text>
<text x="512.2" y="311">IO21</text>
<text x="288.2" y="316.3">EN</text>
<text x="297.7" y="316.8">3</text>
<text x="297.7" y="313.3">2</text>
<text x="301.2" y="315">3V3</text>
<text x="318.6" y="314.6" transform="rotate(-90 318.6 314.6)">GND</text>
<text x="326" y="315">IO23</text>
<text x="335.3" y="313.3">37 IO23</text>
<text x="335.3" y="316.8">36 IO22</text>
<text x="448.2" y="313.3">7</text>
<text x="448.2" y="316.8">8</text>
<text x="451.7" y="315">8</text>
<text x="459.3" y="314.5">IO32</text>
<text x="501.2" y="313.3">7</text>
<text x="501.2" y="316.8">8</text>
<text x="504.6" y="315">8</text>
<text x="288.2" y="319.8">I36</text>
<text x="288.2" y="323.3">I39</text>
<text x="297.7" y="323.8">5</text>
<text x="301.2" y="318.6">EN</text>
<text x="325.2" y="322.1">TXD0</text>
<text x="326" y="318.6">IO22</text>
<text x="335.3" y="320.3">35 TXD0</text>
<text x="335.3" y="323.8">34 RXD0</text>
<text x="446.2" y="323.8">10</text>
<text x="448.2" y="320.3">9</text>
<text x="451.7" y="318.6">9</text>
<text x="451.7" y="322.1">10</text>
<text x="459.3" y="318">IO33</text>
<text x="459.3" y="321.6">IO25</text>
<text x="499.1" y="323.8">10</text>
<text x="501.2" y="320.3">9</text>
<text x="504.6" y="318.6">9</text>
<text x="504.6" y="322.1">10</text>
<text x="512.2" y="321.6">IO18</text>
<text x="512.2" y="318">IO19</text>
<text x="288.2" y="326.8">I34</text>
<text x="297.7" y="327.4">6</text>
<text x="301.2" y="329.1">IO34</text>
<text x="301.2" y="325.6">SENSOR_VN</text>
<text x="325" y="325.6">RXD0</text>
<text x="326" y="329.1">IO21</text>
<text x="335.3" y="327.4">33 IO21</text>
<text x="446.2" y="327.4">11</text>
<text x="451.7" y="325.6">11</text>
<text x="451.7" y="329.1">12</text>
<text x="459.3" y="328.6">IO27</text>
<text x="459.3" y="325.1">IO26</text>
<text x="499.1" y="327.4">11</text>
<text x="504.6" y="325.6">11</text>
<text x="504.6" y="329.1">12</text>
<text x="512.2" y="325.1">IO5</text>
<text x="512.2" y="328.6">IO17</text>
<text x="288.2" y="333.9">IO32</text>
<text x="288.2" y="330.4">I35</text>
<text x="297.7" y="334.4">8</text>
<text x="297.7" y="330.9">7</text>
<text x="301.2" y="332.7">IO35</text>
<text x="329.2" y="332.7">NC</text>
<text x="335.3" y="330.9">32</text>
<text x="335.3" y="334.4">31 IO19</text>
<text x="446.2" y="330.9">12</text>
<text x="446.2" y="334.4">13</text>
<text x="451.7" y="332.7">13</text>
<text x="459.3" y="335.7">IO12</text>
<text x="459.3" y="332.1">IO14</text>
<text x="499.1" y="330.9">12</text>
<text x="499.1" y="334.4">13</text>
<text x="504.6" y="332.7">13</text>
<text x="512.2" y="335.7">IO4</text>
<text x="512.2" y="332.1">IO16</text>
<text x="288.2" y="341">IO25</text>
<text x="288.2" y="337.4">IO33</text>
<text x="295.7" y="341.5">10</text>
<text x="297.7" y="338">9</text>
<text x="301.2" y="339.7">IO33</text>
<text x="301.2" y="336.2">IO32</text>
<text x="326" y="336.2">IO19</text>
<text x="326" y="339.7">IO18</text>
<text x="335.3" y="338">30 IO18</text>
<text x="335.3" y="341.5">29 IO5</text>
<text x="446.2" y="338">14</text>
<text x="446.2" y="341.5">15</text>
<text x="451.7" y="336.2">14</text>
<text x="451.7" y="339.7">15</text>
<text x="499.1" y="338">14</text>
<text x="499.1" y="341.5">15</text>
<text x="504.6" y="336.2">14</text>
<text x="504.6" y="339.7">15</text>
<text x="512.2" y="339.2">IO0_CON</text>
<text x="288.2" y="344.5">IO26</text>
<text x="295.7" y="345">11</text>
<text x="301.2" y="346.8">IO26</text>
<text x="301.2" y="343.3">IO25</text>
<text x="326" y="346.8">IO17</text>
<text x="328" y="343.3">IO5</text>
<text x="335.3" y="345">28 IO17</text>
<text x="446.2" y="345">16</text>
<text x="451.7" y="343.3">16</text>
<text x="451.7" y="346.8">17</text>
<text x="459.3" y="342.7">IO13</text>
<text x="499.1" y="345">16</text>
<text x="504.6" y="343.3">16</text>
<text x="504.6" y="346.8">17</text>
<text x="512.2" y="346.3">IO15</text>
<text x="512.2" y="342.7">IO2</text>
<text x="288.2" y="351.5">IO14</text>
<text x="288.2" y="348">IO27</text>
<text x="295.7" y="352.1">13</text>
<text x="295.7" y="348.5">12</text>
<text x="301.2" y="353.8">IO14</text>
<text x="301.2" y="350.3">IO27</text>
<text x="326" y="350.3">IO16</text>
<text x="328" y="353.8">IO4</text>
<text x="335.3" y="348.5">27 IO16</text>
<text x="335.3" y="352.1">26 IO4</text>
<text x="379.9" y="349.8">IO0_CON</text>
<text x="446.2" y="348.5">17</text>
<text x="499.1" y="348.5">17</text>
<text x="288.2" y="355.1">IO12</text>
<text x="295.7" y="355.6">14</text>
<text x="301.2" y="357.4">IO12</text>
<text x="328" y="357.4">IO0</text>
<text x="335.3" y="355.6">25 IO0</text>
<text x="335.3" y="359.1">24 IO2</text>
<text x="288.2" y="362.1">IO13</text>
<text x="295.7" y="362.7">16</text>
<text x="301.2" y="364.4">IO13</text>
<text x="326" y="364.4">IO15</text>
<text x="328" y="360.9">IO2</text>
<text x="335.3" y="362.7">23 IO15</text>
<text x="379.9" y="362.1">IO0_BTN</text>
<text x="295.7" y="369.7">18</text>
<text x="295.7" y="366.2">17</text>
<text x="301.2" y="371.5">NC</text>
<text x="301.2" y="367.9">NC</text>
<text x="329.2" y="367.9">NC</text>
<text x="329.2" y="371.5">NC</text>
<text x="335.3" y="366.2">22</text>
<text x="335.3" y="369.7">21</text>
<text x="61.5" y="373.2">1</text>
<text x="77.6" y="373.2">2</text>
<text x="136.5" y="372.7">IO0_BTN</text>
<text x="295.7" y="373.2">19</text>
<text x="301.2" y="375">NC</text>
<text x="329.2" y="375">NC</text>
<text x="335.3" y="373.2">20</text>
<text x="61.5" y="380.3">3</text>
<text x="77.6" y="380.3">4</text>
</g>
<g font-size="3.2" fill="#000080">
<text x="98.7" y="65.6">210-1S-1*3Ppin Gold-plated</text>
<text x="135" y="62.4">J4</text>
<text x="404.3" y="65.7">5.1k</text>
<text x="404.3" y="62.5">R1</text>
<text x="460.7" y="65.7">560</text>
<text x="460.7" y="62.5">R2</text>
<text x="239.4" y="71">AMS1117-3.3_C347222</text>
<text x="270.3" y="67.8">U1</text>
<text x="405.7" y="83.4">0805G (Green)</text>
<text x="405.7" y="80.2">LED1</text>
<text x="461.4" y="81.9">LED2</text>
<text x="461.4" y="85.1">19-217/BHC-ZL1M2RY/3T</text>
<text x="263.1" y="104.8">C1</text>
<text x="305.4" y="104.8">C2</text>
<text x="262.8" y="108.1">10uF</text>
<text x="305.2" y="108.1">10uF</text>
<text x="342.6" y="166.6">R3</text>
<text x="482.9" y="166.8">R4</text>
<text x="44.1" y="171.6">105017-0001</text>
<text x="59.4" y="168.4">J3</text>
<text x="342.5" y="169.8">1k</text>
<text x="482.9" y="170">0</text>
<text x="119.9" y="185.7">100nF</text>
<text x="120.2" y="182.5">C3</text>
<text x="138.4" y="183.5" transform="rotate(-90 138.4 183.5)">D1</text>
<text x="152.6" y="183.5" transform="rotate(-90 152.6 183.5)">D2</text>
<text x="170.2" y="183.5" transform="rotate(-90 170.2 183.5)">D3</text>
<text x="482.9" y="184.1">0</text>
<text x="482.9" y="180.9">R5</text>
<text x="142.2" y="194.5" transform="rotate(-90 142.2 194.5)">LESD5D5.0CT1G</text>
<text x="156.4" y="194.5" transform="rotate(-90 156.4 194.5)">LESD5D5.0CT1G</text>
<text x="174" y="194.5" transform="rotate(-90 174 194.5)">LESD5D5.0CT1G</text>
<text x="131.9" y="207.2">J5</text>
<text x="261.3" y="208.9">C4</text>
<text x="278.9" y="208.9">C5</text>
<text x="482.9" y="208.8">10k</text>
<text x="482.9" y="205.6">R6</text>
<text x="117.3" y="210.7">DZ127R-11-02-25</text>
<text x="203.7" y="214.2">Q2</text>
<text x="261.1" y="212.1">4.7uF</text>
<text x="278.7" y="212.1">100nF</text>
<text x="504.1" y="215.7">SS8050-G_C164885</text>
<text x="504.4" y="212.5">Q1</text>
<text x="203.6" y="217.4">2N7002T-7-F</text>
<text x="309" y="224.8">R7</text>
<text x="482.9" y="226.8">R9</text>
<text x="125.7" y="231.8">1k</text>
<text x="125.7" y="228.6">R10</text>
<text x="309" y="228">22.1k</text>
<text x="333.7" y="231.5">10k</text>
<text x="333.7" y="228.3">R8</text>
<text x="371.8" y="232">U2</text>
<text x="482.9" y="230">10k</text>
<text x="504.1" y="230.6">SS8050-G_C164885</text>
<text x="504.3" y="233.8">Q3</text>
<text x="186.1" y="235.4">Q4</text>
<text x="371.8" y="235.2">CP2102N-A02-GQFN28R</text>
<text x="148.4" y="246">C6</text>
<text x="160.9" y="246">R11</text>
<text x="180.8" y="244.2">2N7002T-7-F</text>
<text x="309" y="246">R12</text>
<text x="148.2" y="249.2">100nF</text>
<text x="160.9" y="249.2">10k</text>
<text x="309" y="249.2">47.5k</text>
<text x="418.9" y="286.1">X6511WV-17H-C30D60</text>
<text x="449.8" y="283.2">J!</text>
<text x="488" y="286.5">X6511WV-17H-C30D60</text>
<text x="501.9" y="282.9">J2</text>
<text x="68.8" y="288.3">SW1</text>
<text x="132.6" y="293.6">R13</text>
<text x="132.6" y="296.8">10k</text>
<text x="483.3" y="303.9">100nF</text>
<text x="483.6" y="300.6">C7</text>
<text x="541.5" y="303.9">100nF</text>
<text x="541.8" y="300.6">C8</text>
<text x="134.1" y="318">100nF</text>
<text x="134.3" y="314.8">C9</text>
<text x="77.4" y="323.6">PTS645SH50SMTR92LFS</text>
<text x="252.5" y="321.8">C11</text>
<text x="268.1" y="323.3">100nF</text>
<text x="268.4" y="320">C10</text>
<text x="252.2" y="325">22uF</text>
<text x="368.2" y="345">R14</text>
<text x="368.2" y="348.2">22</text>
<text x="68.8" y="358.9">SW2</text>
<text x="368.2" y="357.3">R15</text>
<text x="480" y="358.8">C12</text>
<text x="368.2" y="360.5">22</text>
<text x="479.8" y="362.1">100nF</text>
<text x="299" y="383.6">ESP32-WROOM-32E(8MB)</text>
<text x="315.3" y="380.1">U3</text>
<text x="134.1" y="388.5">100nF</text>
<text x="134.3" y="385.3">C13</text>
<text x="77.4" y="394.2">PTS645SH50SMTR92LFS</text>
</g>
<g font-size="3.2">
<text x="285.4" y="81.2" transform="rotate(-90 285.4 81.2)">ADJ(GND)</text>
<text x="283.6" y="84.7" transform="rotate(-90 283.6 84.7)">1</text>
<text x="348.8" y="186.3">3</text>
<text x="352.3" y="188">GND</text>
<text x="297.7" y="309.7">1</text>
<text x="301.2" y="311.5">GND</text>
<text x="326.6" y="311.5">GND</text>
<text x="335.3" y="309.7">38</text>
<text x="295.7" y="359.1">15</text>
<text x="301.2" y="360.9">GND</text>
</g>
<g font-size="3.2" fill="#f00">
<text x="348.8" y="196.8">6</text>
<text x="352.3" y="198.6">VDD</text>
<text x="297.7" y="320.3">4</text>
<text x="301.2" y="322.1">SENSOR_VP</text>
</g>
</svg>
